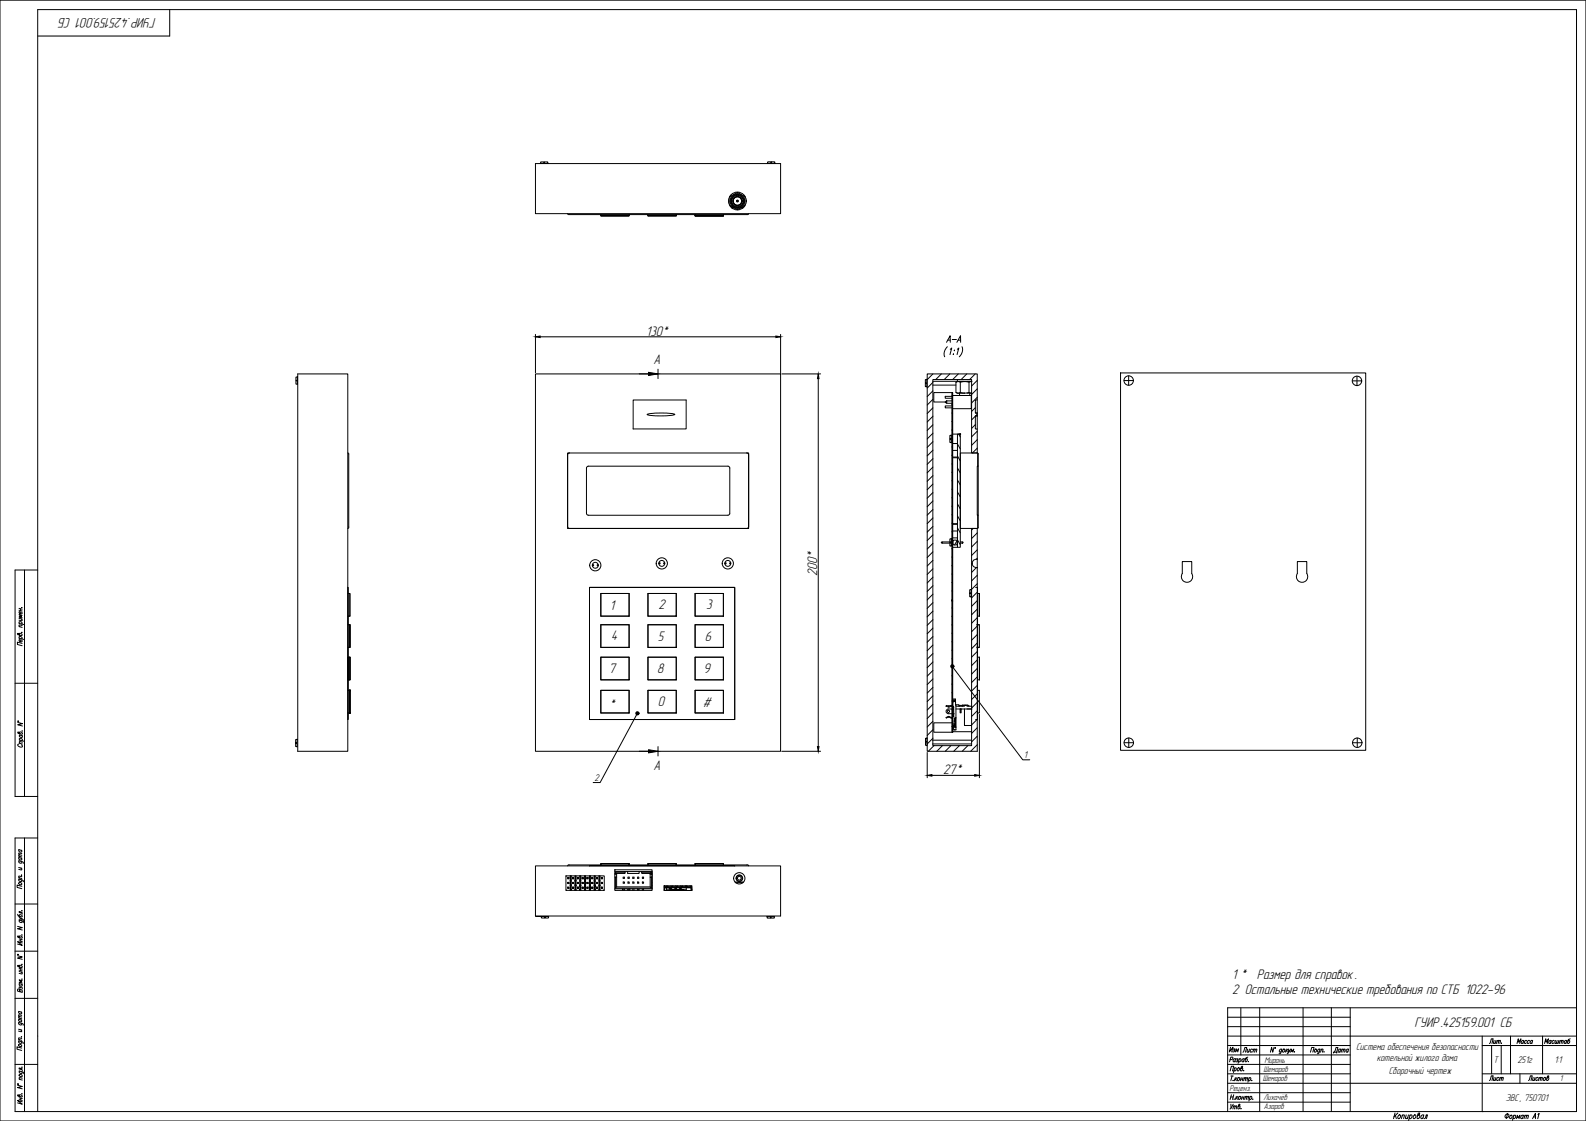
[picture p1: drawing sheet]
<svg xmlns="http://www.w3.org/2000/svg" width="841mm" height="594mm" viewBox="0 0 841 594" stroke-linecap="round" stroke-linejoin="round" font-family="sans-serif">
<g fill="none" stroke="#000" stroke-width=".53">
<path d="M284 87h130v26h-130zM301 113v1h95l1-1M319 114h15h-15zM319 114h15zM344 114h15M369 114h15zM369 114h15M384 114h.1M387 104h.1M387 104l2-1a4 4 0 0 1 5 1h1v2a4 4 0 0 1-3 5h-1l-2-1a2.8 2.8 0 0 1-2-4zM388 103v1M388 109v1"/>
<path d="M388 110h1M393 110h1M393 107a2.5 2.5 0 0 0-3-3 2.5 2.5 0 0 0 0 5 2.5 2.5 0 0 0 3-2h1M395 103v1M395 109v1M395 104h.1M158 198h26v200h-26zM284 198h130v200h-130zM594 198h130v200h-130zM336 212h28v15h-28zM343 220a38 38 0 0 1 15 0 35 35 0 0 1-15 0zM501 213l1-1v2z"/>
<path d="M502 214h3M502 212h3M505 208v110zM505 210h-4v1h4M505 215h-4v1h4M505 208h-10v5h6M505 210h10v7h-10M507 208h5M508 201v1M508 202l-1 1M508 202h4M509 208v2"/>
<path d="M509 208v-5l-1-1-1 1v5h5M512 202h3M512 202l-3 1M513 202h2M513 208h2M514 203v5M514 208v2M515 208h-3M517 219h1M518 219h.1M518 212v7M505 239h3"/>
<path d="M505 230h4M505 235h3M508 230h1v60h-1zM517 220h1v7M184 240l1 1v39h-1M302 240h-1v40h96v-40h-1M302 240h94M302 240l-1 1v38l1 1h94l1-1v-38l-1-1M311 247h75l1 1v24l-1 1h-74l-1-1zM505 242h3M505 243h3M509 240h10l-1 33h1v7h-1h-9z"/>
<path d="M519 247v26M505 278h3M314 299l1 1h-1M317 299v1M349 298l1 1h-1M352 298v1M384 298l1 1h-1M387 298v1M500 287h-1l1 1M500 288h5M505 287h-5v1M505 288h.1"/>
<path d="M505 281h3M505 285h3M505 290h3M505 287h3l-1 2-2-1zM505 287h.1M508 287h.1M508 288h.1M509 288h1M509 287h1M510 287l1 1h-1zM515 280h.1M518 296v-16h-3v115h-20v-194h20v39h3v-13h-1v-7h1v-1h-1v-7h1v-14h-26v200h26v-97"/>
<path d="M518 296v5M518 280h.1M518 296a2.2 2.2 0 0 0-2 3 2.2 2.2 0 0 0 2 2M627 298h5v6a3 3 0 0 1-3 5 3 3 0 0 1-2-5zM688 298h5v6a3 3 0 0 1-3 5 3 3 0 0 1-2-5zM184 311v70M185 315h1v12h-1h1v-12zM313 311h77v70h-77zM319 315h15v12h-15zM344 315h15v12h-15zM369 315h15v12h-15zM505 319v69z"/>
<path d="M505 318v1M517 311h1v67h1v-12h-1v15h-1M518 315h1v12h-1zM519 315v12zM186 331v12M186 331h-1h1v12h-1h1M319 331h15v12h-15zM344 331h15v12h-15zM369 331h15v12h-15zM518 331h1v12h-1zM185 348h1M185 348h.1"/>
<path d="M185 348h1v12h-1zM185 348v12M186 348v12M319 348h15v12h-15zM344 348h15v12h-15zM369 348h15v12h-15zM518 348h1v12h-1zM519 348v12zM185 366h1v12h-1h1v-12zM185 360h1M185 360h.1M186 366v12v-12"/>
<path d="M319 366h15v12h-15zM344 366h15v12h-15zM369 366h15v12h-15zM503 380h-1h1M503 380h2M503 380h.1M503 380l2 1M503 374h.1M503 374h-1l1 1M503 375h.1M505 374l-2 1M505 374h-2"/>
<path d="M505 376h-2a1.3 1.3 0 0 0-1 1 1.3 1.3 0 0 0 1 1h2M505 379h1l-1 1v5M505 375v1M505 370h2M505 377h1M505 375h1M505 376h1M505 376h.1M505 375h.1M506 371v1zM506 371h.1M506 378v1"/>
<path d="M506 378h.1M506 372h-1l1 6M506 372h1M507 372v-2v2M507 372v15h-2M507 373h1v1M507 376h4M507 374h4M509 374h.1M509 376h1v2h-1zM510 374h-1M510 374h.1"/>
<path d="M510 374h4M510 374h3M511 376v8h4M513 374h2M513 376h2M515 376h-4M505 383h-10v5h10M505 388h10M505 382h.1M505 384h.1M505 385h.1M506 385h-1"/>
<path d="M506 385h.1M506 384v1M506 384h.1M506 384h1M506 382h1M506 384v1h-1M507 380v2M507 384v1zM507 380l-1 1v3M507 385h-1v2M507 382v2M507 380h.1"/>
<path d="M507 380v5M507 385h.1M284 459h130v26h-130zM313 459h77M319 458h15v1v-1h-15v1zM319 458h15zM319 458h-18v1M334 458h10M344 458h15M344 458h15v1v-1h-15v1zM359 458h.1M359 458h10"/>
<path d="M369 458h15zM369 458h15v1v-1h-15v1zM384 458h12l1 1M300 464h20v8h-20zM300 472h.1M301 468h1M301 470v1h1M301 470l1 1M301 470h1M301 465v1h1M301 465h1M301 465h.1"/>
<path d="M301 468h.1M301 471h.1M302 465v1zM302 466h-1M302 465l-1 1M302 468h.1M302 470v1M302 467v2zM302 469v3zM302 472h.1M302 464v3zM303 464v5"/>
<path d="M303 469h.1M303 466v1M303 469v1M303 469v2M303 472h.1M304 470h.1M304 468h.1M304 465v1zM304 465h.1M304 470v1M304 466h.1M304 471h.1"/>
<path d="M304 465v1M305 467v2zM305 472h.1M305 470v-1v2M305 464v3zM305 464v3v-1M305 467v2M305 469h.1M305 469v3zM305 472h1M306 468h1M306 470h1"/>
<path d="M306 465h1M306 465v1M306 468h.1M306 470v1M306 465h.1M306 470h.1M306 466h1M306 471h1zM306 470l1 1M307 465v1zM307 468h.1M307 470v1"/>
<path d="M307 470h.1M307 472h.1M308 466v1zM308 470l-1-1 1 2M308 464v2M308 467v2M308 464h-1v5h1M308 464v5M308 469v3zM308 472h.1M309 468h.1M309 470h.1"/>
<path d="M309 465h.1M309 465v1M309 470v1M309 466h.1M309 471h.1M310 472h.1M310 466v1zM310 470v-1v2M310 464v2M310 467v2M310 464v5h1M311 469v3z"/>
<path d="M311 464v5M311 472h.1M311 468h1M311 468h.1M311 465h1M311 465v1M311 470v1M311 465h.1M311 468h1zM311 471h1zM311 470l1 1M311 466h1h-1"/>
<path d="M312 468h.1M312 465v1M312 470h-1M312 470v1M312 470h.1M313 464v5zM313 472h-1M313 466v1zM313 470v-1v2M313 464v2M313 467v2M313 469v3z"/>
<path d="M313 472h.1M314 468h.1M314 465h.1M314 470h.1M314 465v1M314 470v1M314 471h.1M314 465v1zM314 466h.1M315 464v5h1M315 472h.1M315 464h.1"/>
<path d="M315 466v1zM315 470v-1v2M315 464v2M315 467v2M315 464l1 5M316 469v3zM316 472h.1M316 470h1zM316 468h1M316 465h1M316 465v1M316 468h.1"/>
<path d="M316 470v1M316 465h.1M316 468h1zM316 471h1zM316 466h1M317 465v1M317 470v1M317 468h.1M318 464v5zM318 472h-1M318 466v1zM318 470v-1v2"/>
<path d="M318 464v2M318 467v2M318 469v3zM318 472h.1M319 470h.1M319 468h.1M319 465h.1M319 465v1M319 470v1M319 471h.1M319 466h.1M320 472h.1"/>
<path d="M326 461h20v11h-20zM326 465v6h19v-6M326 462h20v1l-1-1h-5M326 465h1M326 462l1 1M327 463v2M327 465v5M330 471v1M330 467h1v1h-1zM330 465h1h-1zM331 471v1M331 462h-5v1h1h-1"/>
<path d="M331 462v1h-4M333 462v1h6v-1M333 467h1v1h-1zM333 465h1h-1zM333 471v1M334 471v1M336 467v1zM336 465h.1M336 471v1M338 467h1v1h-1zM338 465h1h-1zM338 471v1"/>
<path d="M339 471v1M340 462v1h5v-1M340 462h.1M341 467v1zM341 465h.1M341 471v1M345 463v2M345 470h-18l-1 1M345 465l1 6h-20M345 465v5v1M345 463h1v2M346 463h.1"/>
<path d="M346 468h.1M346 469h.1M352 469h15v3h-15zM352 470h2h-2M352 472h.1M352 470v2M352 471h.1M352 470h.1M352 471l3-1v1M353 469l1 1h-2M353 471h11M353 470v2"/>
<path d="M354 469v1h2v-1M354 470h13M354 470h11M355 471h1M355 471h.1M356 471h.1M356 472l-1-1h1v1M356 472h.1M356 471v1M357 469l-1 1h3l-1-1M357 471v1M357 471l1 1"/>
<path d="M357 472h.1M358 471h.1M358 471h1M358 472v-1h1v1M358 472h.1M358 472h1M358 471v1M359 471h.1M359 469v1h2v-1M360 471h-1l1 1M360 471v1M360 472h.1"/>
<path d="M361 471h-1M361 471h.1M361 472l-1-1h1v1M361 472h.1M361 471v1M362 469l-1 1h3l-1-1M362 471v1M362 471l1 1M362 472h.1M362 472h1M364 469v1M364 469v1h2v-1"/>
<path d="M365 470h2v1M367 471h.1M367 472h.1M367 471l-3-1v2M367 470h.1M367 470v2M367 471v1M367 469l-1 1h1M390 467h4M390 468h4"/>
<circle cx="391" cy="107" r="5"/>
<circle cx="391" cy="107" r="3"/>
<circle cx="391" cy="107" r="4"/>
<circle cx="391" cy="107" r="2.2"/>
<circle cx="391" cy="107" r=".2"/>
<circle cx="391" cy="107" r=".5"/>
<circle cx="316" cy="300" r="1.6"/>
<circle cx="316" cy="300" r="3"/>
<circle cx="351" cy="299" r="1.6"/>
<circle cx="351" cy="299" r="3"/>
<circle cx="386" cy="299" r="1.6"/>
<circle cx="386" cy="299" r="3"/>
<circle cx="503" cy="377" r=".6"/>
<circle cx="392" cy="465" r="3"/>
<circle cx="392" cy="465" r="1.8"/>
<circle cx="392" cy="465" r="1.6"/>
<circle cx="392" cy="465" r="1"/>
</g>
<g fill="#000" stroke="#000" stroke-width=".53">
<circle cx="509" cy="230" r=".2"/>
<circle cx="518" cy="331" r=".2"/>
<circle cx="518" cy="343" r=".2"/>
<circle cx="186" cy="378" r=".2"/>
<circle cx="186" cy="366" r=".2"/>
</g>
<!-- layer: KONTUR -->
<path d="M0 0h841v594h-841z" fill="none" stroke="#000" stroke-width=".53"/>
<g fill="none" stroke="#000" stroke-width=".53">
<path d="M90 5v14h-70M13 302v120M20 302h-12v120h12M8 362h12M13 444v145M20 444h-12v145h828v-584h-816v584M8 479h12M8 504h12M8 529h12M658 534v25M668 534v55M691 534v55"/>
<path d="M706 534v55M716 534v55M836 534h-185v55M716 549h120M786 549v40M786 554h50M801 549v20M818 549v20M8 564h12M716 574h120M786 569h50M806 569v5"/>
</g>
<g fill="none" stroke="#000" stroke-width=".53">
<path d="M10 336a.7 .7 0 0 1 1 0 .7 .7 0 0 1 0 1l-2-1 1 1M10 338l3 1M10 332h2M10 330l3 1M10 328h2M10 322l2 1M10 323l2 1M10 338a.8 .8 0 0 1 1-1 1 1 0 0 1 0 2M10 330a.8 .8 0 0 1 1 0 .8 .8 0 0 1 0 1M11 323v1M11 328l1 1h-2M11 339l1 1a.7 .7 0 0 1-1 0 .7 .7 0 0 1 0-1v1"/>
<path d="M11 324l1 1a.7 .7 0 0 1-1 0 .7 .7 0 0 1 0-1v1M12 335h.1M12 322h.1M12 332l-2-1 1 1M12 326h-2l1 1h-1h2M12 341l-3-1v2h3M9 383l3 1h-3l3 1M9 382h1zM10 394l-1 1 1 1h2l-1-1M10 388a.7 .7 0 0 1 1 0 .7 .7 0 0 1 0 1h-1l-1-1 2 1M10 394h2M10 392l3 1"/>
<path d="M10 389l2 1M11 392h-1a.8 .8 0 0 1 1-1 1.1 1.1 0 0 1 1 2M11 390h-1l1 1h1v-1M12 387h.1M12 393h-2l1 1M10 456l2 1v1M10 460h2M10 454l2 1M10 454h2M10 450l2 1M10 456a.7 .7 0 0 0 1 1v-1M10 455l1 1h1l-1-1"/>
<path d="M10 450v1l1 1 1-1h-1M12 453h-2v1M12 452h-2v1M10 466l2 1M10 465l2 1M10 468h2a.8 .8 0 0 1-1 1 .8 .8 0 0 1-1-1zM10 466a.7 .7 0 0 0 1 1 .7 .7 0 0 0 0-1M11 460v1h-1M11 464h.1M12 470l-3-1v1l3 1M12 465l-2-1v1M9 491l3 1h-3l3 1"/>
<path d="M9 485l1 1h2a.7 .7 0 0 0-1-1 .7 .7 0 0 0-1 0v1M10 497a.7 .7 0 0 1 1-1 .7 .7 0 0 1 0 1h-1l-1-1 1 1M10 488h2l1 1M10 486l2 1h-2M10 498h2M10 499h2M10 488a.7 .7 0 0 0 1 1 .7 .7 0 0 0 1-1h-1M11 498v1M12 495h.1M12 483h.1M12 500l-3-1 3 2-3-1M12 487l1 1"/>
<path d="M12 483h-2v1h2M9 506l3 1-3 1h3M9 506h1zM10 512a.7 .7 0 0 1 1 0 .7 .7 0 0 1 0 1l-1-1h-1l1 1M10 515h2M10 513l2 1M10 514l2 1M11 513v1M11 515l1 1h-2M12 519h.1M12 511h.1M12 520l-2-1 1 1-1 1h2"/>
<path d="M10 539l2 1M10 536h2M10 521l2 1M10 536v1h1h1l-1-1M10 525v-1l-1 1 3 1-1-1-1 1M10 521v1l1 1 1-1h-1M11 523h1v1M11 524l-1-1v1M12 539h-2v1M12 538h-2v1M10 552h2v1M10 542l2 1"/>
<path d="M10 551h2M10 545l2 1M10 540l2 1M10 554h2a1.1 1.1 0 0 1-2 1 .8 .8 0 0 1 0-1zM10 552a.7 .7 0 0 0 0 1 .7 .7 0 0 0 1-1M10 542a.7 .7 0 0 0 0 1 .7 .7 0 0 0 1-1M10 540v1h1h1h-1M11 546v1l-1-1M11 549h.1M12 555h-3v1l3 1M12 550h-2v1M676 555l-1 3-1-3v3"/>
<path d="M676 555v1zM680 556a1.1 1.1 0 0 0-2 1 .7 .7 0 0 0 1 1v-1M680 556l-1 2h-1M680 556h1a.8 .8 0 0 1 0 1 .8 .8 0 0 1-1 0zM682 556v2M682 557l1 1M683 556l-1 1M683 556v2l1-2M683 558h.1M684 558l1-2v1l1-1v2M686 557h.1M695 558l1-3h1l-1 3"/>
<path d="M697 556h1a.8 .8 0 0 1 0 1 .8 .8 0 0 1-1 0zM700 556a.7 .7 0 0 0-1 1 .7 .7 0 0 0 0 1l1-1M700 556l-1 2M701 556h1l-1 2M701 556l-1 2M702 557h.1M804 553l1-2v1l2-1-1 2M808 552l-1-1v1v1h1M808 551v2M810 552l-1-1a.9 .9 0 0 0-1 1 .9 .9 0 0 0 1 1M811 552v-1a.8 .8 0 0 0-1 1 .8 .8 0 0 0 1 1M813 552l-1-1-1 1 1 1"/>
<path d="M813 551l-1 2M9 575l3 1h-3l3 1M9 574l1 1zM10 568h2l1 1M10 572h2M10 569l2 1a.8 .8 0 0 1-1 0 .8 .8 0 0 1-1-1zM10 568a.7 .7 0 0 0 1 1 .7 .7 0 0 0 1-1h-1M12 580h.1M12 566h.1M12 571h-2l1 1M12 566h-2l2 1M652 568l1-3h1v3"/>
<path d="M652 562l1-1 1-1h-1l-1 3M653 570h1M653 570v3M654 573h.1M655 566a.8 .8 0 0 1 0 1 .8 .8 0 0 1-1 0M655 566l-1 2M655 571v2M655 561l-1 1v1l1-1M655 561v2M655 572l1 1M656 561v1M656 571l-1 1"/>
<path d="M656 562v1h-1M656 566h1a.8 .8 0 0 1 0 1 .8 .8 0 0 1-1 0zM657 571a.8 .8 0 0 1 0 1 .8 .8 0 0 1-1 0zM657 561h1a.8 .8 0 0 1 0 1 .8 .8 0 0 1-1 0M657 561v3M658 572h1M658 571v2M658 566a.7 .7 0 0 1 1 1 .7 .7 0 0 1-1 0v-2h1l-1 1M659 571v2M660 567h.1M660 561h-1v1v1l1-1M660 572l1-1-1 2"/>
<path d="M660 561l-1 2M660 571l-1 2M661 572l1-1-1 2M662 560l-1 1-1 1a.7 .7 0 0 0 1 0 .7 .7 0 0 0 0-1h-1M662 562h.1M662 571h1a.8 .8 0 0 1 0 1 .8 .8 0 0 1-1 0M662 571v3M664 573h.1M10 581a.7 .7 0 0 1 1-1 .7 .7 0 0 1 0 1h-1l-1-1 1 1M10 582h2M10 583h2M11 582v1"/>
<path d="M12 584l-3-1 3 2-3-1M653 581h1M653 585v2M653 580l-1 3M654 585l-2 3M654 587l1-1v2M654 586v2M654 580v3M654 582h.1M655 587l1-1v2M656 581l-1 2M656 582v1"/>
<path d="M657 581l-2 1M657 581a.7 .7 0 0 1 1 1 .7 .7 0 0 1-1 0zM657 586a.7 .7 0 0 1 1 1 1 1 0 0 1-2 0l1-2v1M658 587h.1M659 582h1M659 581l-1 2M660 581l-1 2M660 581h1v2M660 581v2M661 581h1v2M663 581a.8 .8 0 0 1 1 1 .8 .8 0 0 1-1 0M663 581l-1 3"/>
<path d="M664 582h.1M740 590l-1 3M740 591v2M741 590l-2 2M742 591a.9 .9 0 0 1 1 1 1 1 0 0 1-2 0zM744 591h1l-1 2M744 591l-1 2M746 591l-1 2 1-1M747 591l-1 2M748 591a.9 .9 0 0 1 1 1 1 1 0 0 1-2 0M748 591l-1 3M750 591a.9 .9 0 0 1 1 1 1 1 0 0 1-2 0z"/>
<path d="M752 591a.9 .9 0 0 1 1 1 1 1 0 0 1-2 0l1-2h1l-1 1M755 591a1 1 0 0 0-1 1 1 1 0 0 0 0 1l1-1M755 591l-1 2M755 593l1-2h1l-1 2M799 590v3M801 591a.8 .8 0 0 1 1 1 .8 .8 0 0 1-1 0zM803 591a.8 .8 0 0 1 1 1 1 1 0 0 1-2 0M803 591l-1 3M804 593l1-2v1l1-1v2M808 591h-1l-1 1 1 1v-1M808 591l-1 2M809 592v-1v2"/>
<path d="M809 591l-1 2M809 592l1-1v2M813 593l1-3v3M813 592h1M816 591v-1l-1 3"/>
<circle cx="799" cy="591" r="1.1"/>
</g>
<path d="M505 353l37 50h4M338 378l-20 37h-3M791 554v15M796 554v15M651 574h65M651 569h65M651 579h65M651 564h65M651 584h65" fill="none" stroke="#000" stroke-width=".53"/>
<!-- layer: 0 -->
<g fill="none" stroke="#000" stroke-width=".53">
<path d="M287 86h3l1 1h-4zM407 86h2h2v1h-4zM284 177v21M286 178h125M414 177v21M157 200h1v4h-1v-2zM415 198h20M599 199v5M720 199v5M434 201v195M491 201v4zM495 202h20"/>
<path d="M495 204h12M596 202h5M717 202h5M504 231v4v-1zM504 286v-1v4v-1zM514 313l1-1v4h-1l1-2zM519 378v34M157 392h1v4h-1zM415 398h20M491 391h1v4h-1v-2zM492 399v13M494 392h21"/>
<path d="M494 394h21M596 394h5M599 391v5M717 394h5M720 391v5M494 411h23M284 486h3M287 486h4h-2h-2zM407 486h4v1h-4zM651 539h65M651 559h65M651 554h65"/>
<path d="M651 544h65M651 549h65M786 589h.1"/>
<circle cx="599" cy="202" r="2.5"/>
<circle cx="720" cy="202" r="2.5"/>
<circle cx="599" cy="394" r="2.5"/>
<circle cx="720" cy="394" r="2.5"/>
</g>
<g fill="none" stroke="#000" stroke-width=".53">
<path d="M495 198l-3 3M499 198l-3 3M504 198l-3 3M508 198l-3 3M513 198l-3 3M517 198l-3 3M495 203l-3 3M495 207l-3 3M495 212l-3 3M495 216l-3 3M505 219h.1M505 214v1"/>
<path d="M505 210h.1M517 216l-2 2M518 202l-3 3M518 206l-3 3M518 211l-3 3M518 220l-3 3M495 221l-3 3M495 225l-3 3M495 230l-3 3M495 234l-3 3M495 239l-3 3M505 237h.1"/>
<path d="M505 232v1M505 228h.1M505 223v1M508 235l1 3M508 230l1 2M517 225l-2 2M518 229l-3 3M518 233l-3 3M518 237l-2 3M495 243l-3 3M495 248l-3 3M495 252l-3 3"/>
<path d="M495 257l-3 3M505 259v1M505 255h.1M505 250v1M505 246h.1M505 241v1M508 254l1 3M508 248l1 3M508 242l1 2M518 240v7M495 261l-3 3M495 266l-3 3"/>
<path d="M495 270l-3 3M495 275l-3 3M495 279l-3 3M505 277v1M505 273h.1M505 268v1M505 264h.1M508 280l1 2M508 273l1 3M508 267l1 3M508 261l1 2M518 273v7"/>
<path d="M495 283l-3 3M495 288l-3 3M495 292l-3 3M495 297l-3 3M505 300h.1M505 295v1M505 291h.1M505 286v1M505 282h.1M508 287l-2 2M508 286l1 3M516 299h-1"/>
<path d="M516 280l-1 1M518 282l-3 3M518 287l-3 3M518 291l-3 3M518 296h.1M495 301l-3 3M495 306l-3 3M495 310l-3 3M495 315l-3 3M495 319l-3 3M505 318h.1M505 313v1"/>
<path d="M505 309h.1M505 304v1M518 301l-3 2M518 305l-3 3M518 309l-3 3M518 314l-3 3M518 318l-3 3M495 324l-3 3M495 328l-3 3M495 333l-3 3M495 337l-3 3M505 336h.1"/>
<path d="M505 331v1M505 327h.1M505 322v1M518 323l-3 3M518 327l-3 3M518 332l-3 3M518 336l-3 3M495 342l-3 3M495 346l-3 3M495 351l-3 3M495 355l-3 3M495 360l-3 3"/>
<path d="M505 358h.1M505 354h.1M505 349h.1M505 345h.1M505 340h.1M518 341l-3 3M518 345l-3 3M518 350l-3 3M518 354l-3 3M518 359l-3 3M495 364l-3 3M495 369l-3 3"/>
<path d="M495 373l-3 3M495 378l-3 3M505 376h.1M505 372h.1M505 367h.1M505 363h.1M518 363l-3 3M518 368l-3 3M518 372l-3 3M518 377l-3 3M495 382l-3 3M495 387l-3 3"/>
<path d="M495 391l-3 3M495 395l-3 3M500 395l-3 3M504 395l-3 3M505 385h.1M505 380v1M509 395l-3 3M513 395l-3 3M518 381l-3 3M518 386l-3 3M518 390l-3 3M518 395l-3 3"/>
</g>
<g fill="none" stroke="#000" stroke-width=".53">
<path d="M505 180h2M339 198h5M349 196v5M502 181l2-3v3M502 184a5 5 0 0 0-1 5M503 180h1M504 185l1-1-1 4M506 188h.1M506 186h.1M507 181l2-3v3M508 185v-1v4M508 180h1"/>
<path d="M510 184a5 5 0 0 1-1 5M339 398h5M349 396v5"/>
</g>
<path d="M344 197l5 1-5 1zM344 397l5 1-5 1z" fill="#000" stroke="#000" stroke-width=".53"/>
<!-- layer: 0 -->
<path d="M284 178h2v1zM411 178h3l-3 1zM434 198v3h-1zM433 396h1v2zM492 411l2-1v1zM517 410l2 1h-2z" fill="#000" stroke="#000" stroke-width=".53"/>
<g fill="none" stroke="#000" stroke-width="1.1">
<circle cx="505" cy="353" r=".6"/>
<circle cx="338" cy="378" r=".6"/>
</g>
<g font-size="7.6">
<text x="83" y="9" transform="rotate(-180 83 9)">ГУИР .425159.001 СБ</text>
<text x="343" y="178">130*</text>
<text x="346" y="193">A</text>
<text x="433" y="305" transform="rotate(-90 433 305)">200*</text>
<text x="323" y="323">1</text>
<text x="349" y="323">2</text>
<text x="374" y="323">3</text>
<text x="324" y="339">4</text>
<text x="349" y="339">5</text>
<text x="374" y="340">6</text>
<text x="323" y="357">7</text>
<text x="348" y="357">8</text>
<text x="373" y="357">9</text>
<text x="323" y="376">*</text>
<text x="349" y="374">0</text>
<text x="373" y="374">#</text>
<text x="346" y="408">A</text>
<text x="500" y="410">27*</text>
<text x="653" y="519">1 *</text>
<text x="667" y="519">Размер для справок .</text>
<text x="653" y="527">2 Остальные технические требования по СТБ 1022-96</text>
<text x="750" y="544">ГУИР .425159.001 СБ</text>
</g>
<text font-size="6.2" x="706" y="559">Дата</text>
<g font-size="5.7">
<text x="788" y="554">Лит.</text>
<text x="818" y="554">Масштаб</text>
<text x="651" y="559">Изм</text>
<text x="658" y="559">Лист</text>
<text x="788" y="574">Лист</text>
<text x="809" y="574">Листов</text>
</g>
<g font-size="5.3">
<text x="543" y="402">1</text>
<text x="315" y="414">2</text>
<text x="719" y="557">Система обеспечения безопасности</text>
<text x="730" y="562">котельной жилого дома</text>
<text x="792" y="564">Т</text>
<text x="805" y="564">251г</text>
<text x="824" y="563">1:1</text>
<text x="736" y="569">Сборочный чертеж</text>
<text x="799" y="583">ЭВС , 750701</text>
</g>
<g font-size="4.5">
<text x="670" y="563">Миронь</text>
<text x="670" y="568">Шемаров</text>
<text x="670" y="573">Шемаров</text>
<text x="827" y="573">1</text>
<text x="652" y="578">Реценз.</text>
<text x="670" y="583">Лихачёв</text>
<text x="670" y="588">Азаров</text>
</g>
</svg>
